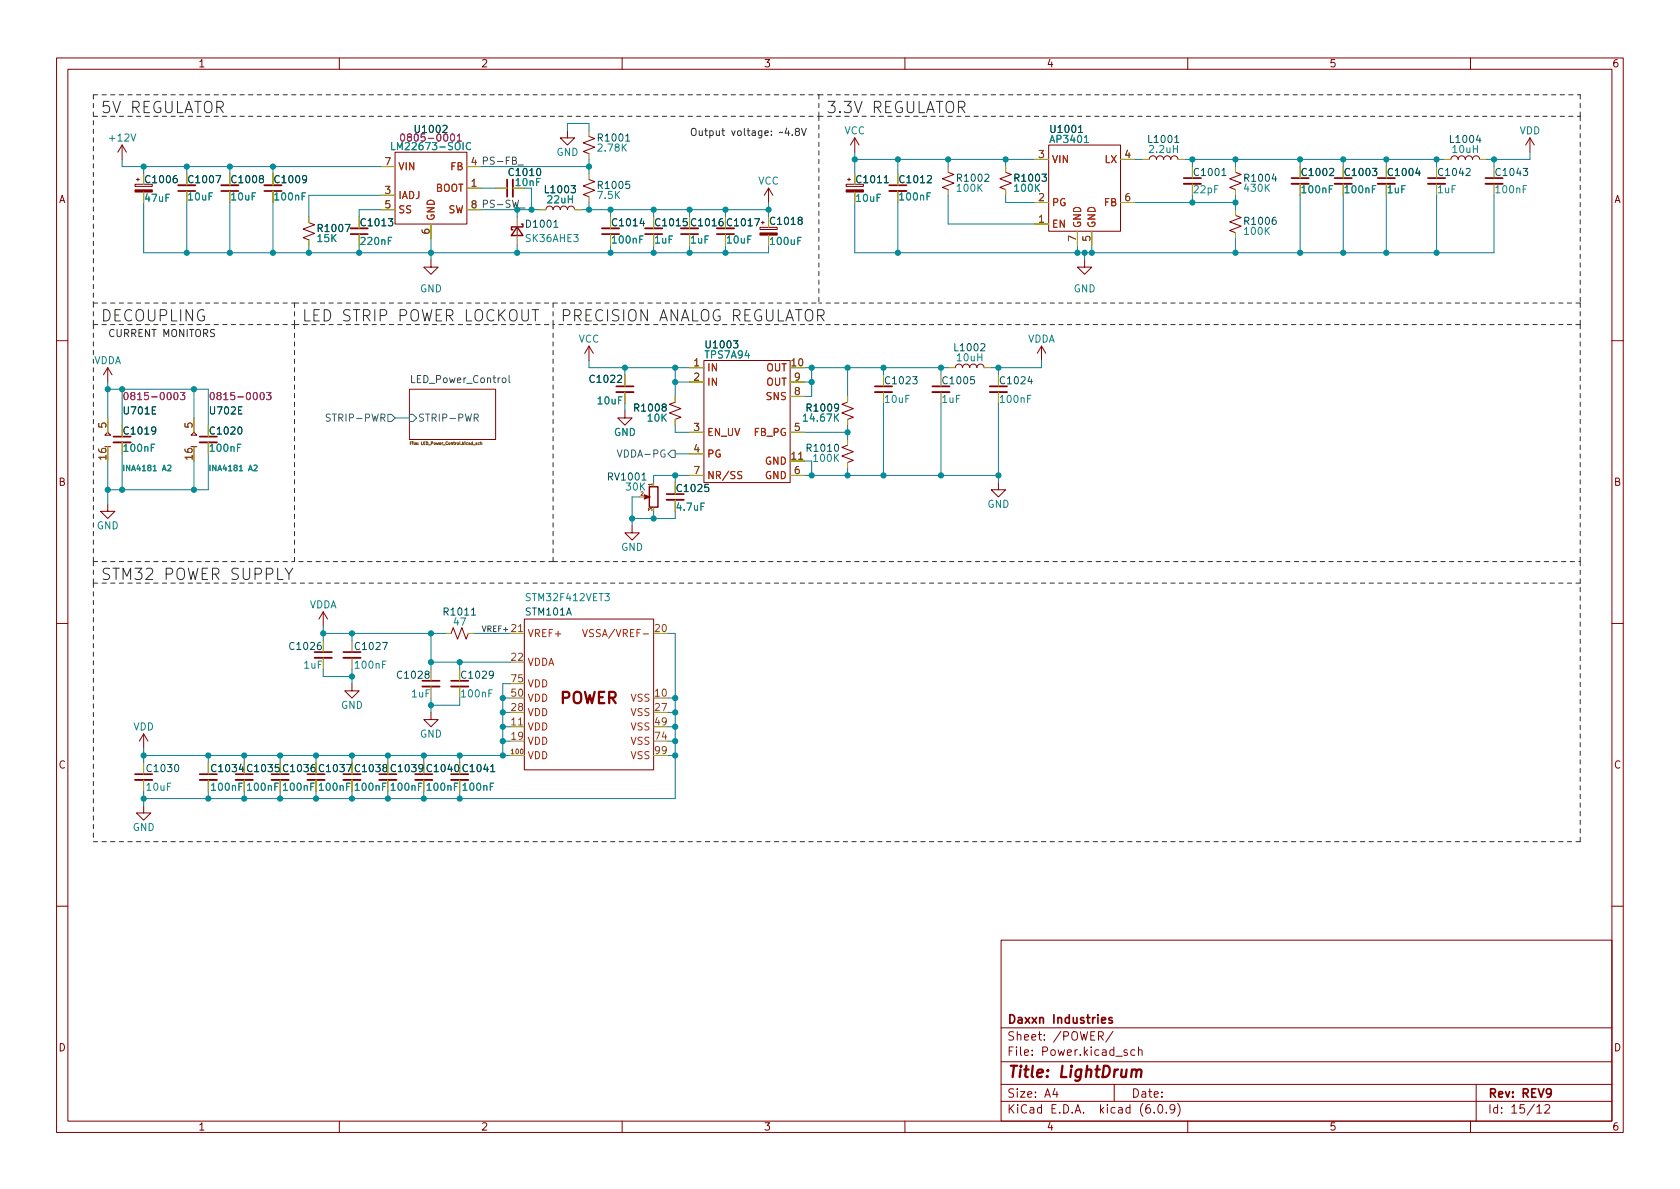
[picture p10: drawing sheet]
<svg xmlns="http://www.w3.org/2000/svg" width="297mm" height="210mm" viewBox="0 0 297 210" stroke-linecap="round" stroke-linejoin="round" font-family="sans-serif">
<g fill="none" stroke="#840000" stroke-width=".18">
<path d="M10 10.2h277v190.1h-277zM12 12.2h273v186.1h-273zM60 10.2v2M110 10.2v2M160 10.2v2M210 10.2v2M260 10.2v2M21.6 25.6l-.8 1.3M21.6 25.6v2.6M21.6 25.6l.8 1.3M23.9 32.6h3v.4h-3zM24.1 31.7h.5"/>
<path d="M24.4 31.5v.5M54.6 39.4l1 .3-2 .8 2 .8-2 .7 1 .4M69.8 26.9h12.7v12.7h-12.7zM96.5 37.1a.64 .64 0 0 1 .7-.7 .64 .64 0 0 1 .6 .7 .64 .64 0 0 1 .6-.7 .64 .64 0 0 1 .7 .7 .64 .64 0 0 1 .6-.7 .64 .64 0 0 1 .6 .7 .64 .64 0 0 1 .7-.7 .64 .64 0 0 1 .6 .7M100.3 23.1v1.3h1.3l-1.3 1.2-1.2-1.2h1.2M104.1 31.7l1.1 .4-2.1 .8 2.1 .7-2.1 .8 1 .4M104.1 24.1l1.1 .4-2.1 .8 2.1 .7-2.1 .8 1 .4M134.6 39.4h.5M134.9 39.1v.5M135.9 33.3l-.8 1.2M135.9 33.3v2.5M135.9 33.3l.8 1.2"/>
<path d="M149.6 32.6h3.1v.4h-3.1zM149.9 31.7h.5M150.1 31.5v.5M151.1 24.4l-.7 1.2M151.1 24.4v2.5M151.1 24.4l.8 1.2M167.6 30.5l1.1 .4-2.1 .7 2.1 .8-2.1 .7 1 .4M177.8 30.5l1 .4-2 .7 2 .8-2 .7 1 .4M185.4 25.6h12.7v15.3h-12.7zM203.2 28.2a.64 .64 0 0 1 .6-.6 .64 .64 0 0 1 .7 .6 .64 .64 0 0 1 .6-.6 .64 .64 0 0 1 .6 .6 .64 .64 0 0 1 .7-.6 .64 .64 0 0 1 .6 .6 .64 .64 0 0 1 .6-.6 .64 .64 0 0 1 .7 .6M218.4 30.5l1.1 .4-2.1 .7 2.1 .8-2.1 .7 1 .4M218.4 38.1l1.1 .4-2.1 .7 2.1 .8-2.1 .8 1 .3"/>
<path d="M256.5 28.2a.64 .64 0 0 1 .7-.6 .64 .64 0 0 1 .6 .6 .64 .64 0 0 1 .6-.6 .64 .64 0 0 1 .7 .6 .64 .64 0 0 1 .6-.6 .64 .64 0 0 1 .6 .6 .64 .64 0 0 1 .7-.6 .64 .64 0 0 1 .6 .6M270.5 24.4l-.8 1.2M270.5 24.4v2.5M270.5 24.4l.8 1.2M76.2 46v1.2h1.3l-1.3 1.3-1.3-1.3h1.3M91.4 40.1v1.6M134.4 40.2h3v.4h-3zM191.8 46v1.2h1.2l-1.2 1.3-1.3-1.3h1.3M10 60.2h2M18.5 79h1.1M19 76.4l.6 .6h-1.1zM19 65l-.7 1.3"/>
<path d="M19 65v2.6M19 65l.8 1.3M33.8 77l.5-.6 .5 .6zM33.8 79h1M104.1 61.2l-.7 1.3M104.1 61.2v2.5M104.1 61.2l.8 1.3M110.5 72.6v1.3h-1.3l1.3 1.3 1.3-1.3h-1.3M119.4 71.1l-1 .4 2 .8-2 .7 2 .8-1 .4M124.5 63.7h15.2v21.6h-15.2zM149.9 78.7l-1.1 .4 2.1 .8-2.1 .7 2.1 .8-1 .4M149.9 71.1l-1.1 .4 2.1 .8-2.1 .7 2.1 .8-1 .4"/>
<path d="M168.9 65a.64 .64 0 0 1 .6-.6 .64 .64 0 0 1 .7 .6 .64 .64 0 0 1 .6-.6 .64 .64 0 0 1 .6 .6 .64 .64 0 0 1 .7-.6 .64 .64 0 0 1 .6 .6 .64 .64 0 0 1 .7-.6 .64 .64 0 0 1 .6 .6M184.1 61.2l-.7 1.3M184.1 61.2v2.5M184.1 61.2l.8 1.3M285 60.2h2M19 89.1v1.3h1.3l-1.3 1.3-1.2-1.3h1.2M111.8 93v1.2h-1.3l1.3 1.3 1.2-1.3h-1.2M176.5 85.3v1.3h-1.2l1.2 1.3 1.3-1.3h-1.3M10 110.2h2M57.1 108.2l-.7 1.3M57.1 108.2v2.5M57.1 108.2l.8 1.3"/>
<path d="M79.8 112l.3-1 .8 2 .8-2 .7 2 .4-1M92.7 109.5h22.9v26.6h-22.9zM285 110.2h2M25.4 129.8l-.8 1.3M25.4 129.8v2.5M25.4 129.8l.8 1.3M62.2 120.9v1.3h1.3l-1.3 1.2-1.2-1.2h1.2M76.2 126v1.2h1.3l-1.3 1.3-1.3-1.3h1.3M25.4 142.5v1.3h1.3l-1.3 1.2-1.3-1.2h1.3M10 160.2h2M177 166.3h108v32h-108zM285 160.2h2"/>
<path d="M60 198.3v2M110 198.3v2M160 198.3v2M177 194.8h108M177 191.8h108M177 187.8h108M177 181.8h108M186.5 192.5l-.4 1h1M186.9 193v1M194.2 183.2l.7-.1 .2-.2-.1-.3-.2-.2h-.6v1.5M194.6 183.2l.5 .7M196.8 182.4l-1.3 1.9"/>
<path d="M197 191.8v3M199.3 185.7l-.4-.1-.2 .2 .1 .3 .5 .1v.4h-.6M200.6 185.7l-.4-.1-.3 .3v.4l.2 .3h.5M201.3 185.8l.2-.2 .4 .1v.9M201.3 185.1v1.5M204.1 196.7v.1M204.9 195.4l.2-.1a.81 .81 0 0 1 .6 .7 .81 .81 0 0 1-.3 .8h-.2a.81 .81 0 0 1-.6-.6 .81 .81 0 0 1 .3-.8zM206.2 196.7v.1M207.7 196l-.3 .3h-.3l-.2-.3 .1-.6 .4-.1 .2 .2a.99 .99 0 0 1-.3 1.3h-.3M208.2 195.1a1.72 1.72 0 0 1 0 2.3M210 198.3v2M260 198.3v2"/>
<path d="M261 191.8v6.5M271.7 195.8l.5-.5v1.5M271.7 196.8h.9M273.1 195.5l.6-.2 .2 .2 .1 .3-.9 1h.9"/>
</g>
<g fill="none" stroke="#840000" stroke-width=".3">
<path d="M31.5 33.8h3M39.1 33.8h3.1M46.7 33.8h3.1M89.7 31.7v3.1M157.2 32.8h3.1M209.3 31.5h3M228.3 31.5h3.1M236 31.5h3M243.6 31.5h3M252.5 31.5h3M262.6 31.5h3.1M62 41.4h3"/>
<path d="M106.4 41.4h3.1M114 41.4h3.1M120.4 41.4h3M126.7 41.4h3.1M20.1 77.2h3M35.3 77.2h3.1M109 68.3h3M154.7 68.3h3M164.8 68.3h3.1M175 68.3h3.1M117.9 87.4h3M55.6 115.3h3.1"/>
<path d="M60.7 115.3h3.1M23.9 136.9h3M35.3 136.9h3.1M41.7 136.9h3M48 136.9h3.1M54.4 136.9h3M60.7 136.9h3.1M67.1 136.9h3M73.4 136.9h3.1M74.7 120.4h3M79.8 136.9h3M79.8 120.4h3"/>
<path d="M196.6 180l-.3-.1-.2 .2v.3l.5 .1v.4h-.5M274.3 193.2l-.3 .3h-.3l-.3-.3 .2-.6 .4-.1 .2 .2a.99 .99 0 0 1-.4 1.3h-.2"/>
</g>
<path d="M200.1 189.3a.49 .49 0 0 1 .9 .1l-.2 1.1M201 189.4a.5 .5 0 0 1 .8-.2l-.1 1.3" fill="none" stroke="#840000" stroke-width=".4"/>
<path d="M72.4 68.8h15.2v8.9h-15.2z" fill="#fff" stroke="#fff" stroke-width=".18"/>
<path d="M72.4 68.8h15.2v8.9h-15.2z" fill="none" stroke="#9b0000" stroke-width=".18"/>
<path d="M58.4 73.3l-.5-.1-.2 .1v.4l.6 .2 .1 .3-.2 .3-.5-.1M68.6 73.3h.6l.6 .6-.6 .6h-.6zM72.4 73.3h.6l.7 .6-.7 .6h-.6zM83.8 73.9l.6-.1 .2-.2-.1-.3-.7-.1v1.3M84.1 73.9l.5 .6M109.1 79.6l.5 1.2 .4-1.2M118.7 79.6h.7v1.3h-.7l-.6-.6z" fill="none" stroke="#345372" stroke-width=".18"/>
<path d="M91.6 29.2h.9M91.9 36.8h.9M90 66.4v1.1l.2 .2" fill="none" stroke="#2d4364" stroke-width=".18"/>
<path d="M72.5 78.4h.2M72.8 78.1h-.3v.5M84.3 78.3l-.2 .1 .2 .2h-.2M84.8 78.3l-.3 .1 .1 .2h.2M85 78.3h.2v.3M85 78.1v.5" fill="none" stroke="#725600" stroke-width=".18"/>
<g fill="none" stroke="#840000" stroke-width=".33">
<path d="M31.5 32.8h3M39.1 32.8h3.1M46.7 32.8h3.1M90.7 31.7v3.1M157.2 33.8h3.1M209.3 32.5h3M228.3 32.5h3.1M236 32.5h3M243.6 32.5h3M252.5 32.5h3M262.6 32.5h3.1M62 40.4h3"/>
<path d="M106.4 40.4h3.1M114 40.4h3.1M120.4 40.4h3M126.7 40.4h3.1M20.1 78.2h3M35.3 78.2h3.1M109 69.3h3M154.7 69.3h3M164.8 69.3h3.1M175 69.3h3.1M117.9 88.4h3M55.6 116.3h3.1"/>
<path d="M60.7 116.3h3.1M23.9 137.9h3M35.3 137.9h3.1M41.7 137.9h3M48 137.9h3.1M54.4 137.9h3M60.7 137.9h3.1M67.1 137.9h3M73.4 137.9h3.1M74.7 121.4h3M79.8 137.9h3M79.8 121.4h3"/>
</g>
<g fill="none" stroke="#a0a006" stroke-width=".18">
<path d="M48.3 33.8v2M54.6 38.3v1.1M67.3 34.5h2.5M67.3 29.5h2.5M67.3 37.1h2.5M76.2 39.6v2.6M82.5 33.3h2.6M82.5 29.5h2.6M82.5 37.1h2.6M87.6 33.3h2.1M90.7 33.3h2M91.4 38.3v1.8"/>
<path d="M95.2 37.1h1.3M101.6 37.1h1.3M104.1 23.1v1M104.1 27.2v1M104.1 30.7v1M104.1 34.8v1M158.7 33.8v2M167.6 29.5v1M167.6 33.5v1M177.8 29.5v1M177.8 33.5v1M182.9 28.2h2.5"/>
<path d="M182.9 39.6h2.5M182.9 35.8h2.5M198.1 28.2h2.6M198.1 35.8h2.6M201.9 28.2h1.3M208.3 28.2h1.2M218.4 29.5v1M218.4 33.5v1M218.4 37.1v1M229.9 32.5v2M237.5 32.5v2M255.3 28.2h1.2"/>
<path d="M261.6 28.2h1.3M264.2 32.5v2M54.6 42.4v1M63.5 41.4v2M91.4 41.7v1.7M107.9 41.4v2M135.9 41.6v1.8M190.5 40.9v2.5M193 40.9v2.5M218.4 41.1v1.1M19 73.9v2.5M21.6 78.2v2.1"/>
<path d="M34.3 73.9v2.5M36.8 78.2v2.1M110.5 66.3v2M110.5 69.3v2.1M119.4 70.1v1M119.4 74.2v1M121.9 65h2.6M121.9 67.6h2.6M121.9 76.4h2.6M139.7 67.6h2.5M139.7 76.4h2.5M139.7 70.1h2.5"/>
<path d="M149.9 70.1v1M149.9 74.2v1M149.9 77.7v1M156.2 69.3v2.1M166.4 69.3v2.1M167.6 65h1.3M174 65h1.3M176.5 69.3v2.1M119.4 88.4v2M121.9 80.3h2.6M121.9 84.1h2.6M139.7 81.5h2.5"/>
<path d="M139.7 84.1h2.5M149.9 81.8v1M57.1 116.3v2.1M62.2 113.3v2M62.2 116.3v2.1M78.7 112h1.1M82.8 112h1M90.2 112h2.5M25.4 134.9v2M25.4 137.9v2M36.8 134.9v2M36.8 137.9v2"/>
<path d="M43.2 137.9v2M49.5 137.9v2M55.9 137.9v2M62.2 137.9v2M68.6 137.9v2M74.9 137.9v2M76.2 121.4v2M81.3 121.4v2M81.3 137.9v2M90.2 133.6h2.5M90.2 128.5h2.5"/>
</g>
<g fill="#840000" stroke="#840000" stroke-width=".18">
<path d="M113.9 87.5l1 .4h-.2h.2l-1 .4z"/>
<path d="M134.4 41.2h3v.4h-3z"/>
<path d="M149.6 33.6h3.1v.4h-3.1z"/>
<path d="M23.9 33.6h3v.4h-3z"/>
</g>
<path d="M92.2 39.6h.3v.5h-2.1v.5h.3M91.4 40.1l1.1 1.6h-2.1zM114.8 86.1h1.5v3.6h-1.5z" fill="none" stroke="#840000" stroke-width=".25"/>
<path d="M69.2 25.2v1.3h.6M83.2 25.3a.6 .6 0 0 0-.8 .5 .6 .6 0 0 0 .6 .7l.2-.1M29.7 82.3h.3l.2 .2-.6 .8h.6M44.9 82.3h.4l.2 .2-.7 .8h.7" fill="none" stroke="#128875" stroke-width=".18"/>
<path d="M70.9 23.8l.2-.1a.68 .68 0 0 1 .5 .6 .68 .68 0 0 1-.5 .7l-.2-.2-.1-.3zM80.9 24l.3-.3v1.3M22 69.5l.2-.1a.68 .68 0 0 1 .5 .6 .68 .68 0 0 1-.5 .7l-.2-.1-.1-.4zM31.9 69.4h.8l-.4 .5 .3 .1v.6l-.2 .1-.5-.1M37.3 69.5l.2-.1a.68 .68 0 0 1 .4 .6 .68 .68 0 0 1-.4 .7l-.2-.1-.1-.4zM47.1 69.4h.8l-.4 .5 .4 .1v.6l-.2 .1-.6-.1" fill="none" stroke="#840084" stroke-width=".18"/>
<path d="M131.2 83.4h-.5l-.2 .1v.4l.5 .2 .2 .3-.3 .2h-.5M103 111.3l.4 1.3 .5-1.3" fill="none" stroke="#b02c04" stroke-width=".18"/>
<path d="M140.1 23.8v.2M140.9 23.2l-.3-.2 .1-.2 .2-.1 .3 .1 .1 .1v.2l-.6 .2-.1 .2v.2l.3 .3h.2l.2-.3v-.3l-.2-.2M141.7 22.7l.4 1.3 .5-1.3M94.1 54.8h1.1M94.7 54.8v2M50.4 100.5l.7 1 .7-1M51.1 101.5v1" fill="none" stroke="#2c2c2c" stroke-width=".18"/>
<g fill="none" stroke="#2c2c2c" stroke-width=".18" stroke-dasharray=".8 .8">
<path d="M16.5 16.8h128.3M16.5 16.8v36.8M144.8 16.8v3.8M144.8 16.8h134.6M279.4 16.8v3.8M16.5 20.6h128.3M144.8 20.6h134.6M144.8 20.6v33M279.4 20.6v33M16.5 57.4v-3.8M16.5 53.6h35.6M16.5 57.4h35.6"/>
<path d="M16.5 57.4v41.9M52.1 57.4v41.9M52.1 57.4h45.7M52.1 53.6v3.8M52.1 53.6h45.7M97.8 57.4v41.9M97.8 53.6h47M97.8 53.6v3.8M279.4 57.4h-181.6M279.4 53.6h-134.6M279.4 53.6v3.8M16.5 99.3h35.6"/>
<path d="M16.5 99.3v3.8M97.8 99.3h181.6M97.8 99.3h-45.7M279.4 99.3v-41.9M16.5 103.1h262.9M16.5 103.1v45.7M279.4 103.1v-3.8M16.5 148.8h262.9M279.4 148.8v-45.7"/>
</g>
<g fill="none" stroke="#0a73a0" stroke-width=".18">
<path d="M21.6 28.2v1.3h45.7M25.4 35.8v8.9h110.5v-1.3M25.4 29.5v1.2M33 29.5v1.2M33 35.8v8.9M40.6 29.5v1.2M40.6 35.8v8.9M48.3 29.5v1.2M48.3 35.8v8.9M67.3 37.1h-3.8v1.2M67.3 34.5h-12.7v3.8M85.1 37.1h10.1"/>
<path d="M85.1 29.5h19M85.1 33.3h2.5M91.4 37.1v1.2M94 33.3v3.8M100.3 23.1v-1.3h3.8v1.3M102.9 37.1h33M104.1 28.2v2.5M104.1 35.8v1.3M107.9 37.1v1.2M115.6 37.1v1.2M121.9 37.1v1.2M128.3 37.1v1.2"/>
<path d="M135.9 35.8v2.5M151.1 28.2h31.8M151.1 26.9v3.8M158.7 28.2v2.5M158.7 35.8v8.9M167.6 28.2v1.3M167.6 34.5v5.1h15.3M177.8 34.5v1.3h5.1M177.8 28.2v1.3M200.7 28.2h1.2M200.7 35.8h17.7M209.5 28.2h45.8"/>
<path d="M210.8 28.2v1.3M210.8 34.5v1.3M218.4 28.2v1.3M218.4 34.5v2.6M229.9 28.2v1.3M229.9 34.5v10.2M237.5 28.2v1.3M237.5 34.5v10.2M245.1 28.2v1.3M245.1 34.5v10.2M254 28.2v1.3M254 34.5v10.2"/>
<path d="M264.2 28.2v1.3M264.2 34.5v10.2h-113.1v-8.9M270.5 26.9v1.3h-7.6M54.6 43.4v1.3M63.5 43.4v1.3M76.2 42.2v3.8M91.4 43.4v1.3M107.9 43.4v1.3M115.6 43.4v1.3M121.9 43.4v1.3M128.3 43.4v1.3M190.5 43.4v1.3"/>
<path d="M191.8 44.7v1.3M193 43.4v1.3M218.4 42.2v2.5M19 68.8h17.8v6.4M19 67.6v6.3M21.6 68.8v6.4M34.3 68.8v5.1M69.8 73.9h2.6M104.1 63.7v1.3h17.8M110.5 65v1.3M110.5 71.4v1.2M119.4 75.2v1.2h2.5"/>
<path d="M119.4 65v5.1M119.4 67.6h2.5M142.2 76.4h7.7M142.2 67.6h1.3M142.2 65h25.4M143.5 65v5.1h-1.3M149.9 65v5.1M149.9 75.2v2.5M156.2 65v1.3M156.2 71.4v12.7M166.4 65v1.3M166.4 71.4v12.7"/>
<path d="M176.5 65v1.3M176.5 71.4v13.9M184.1 63.7v1.3h-8.8M19 81.5v7.6M21.6 80.3v6.3M34.3 81.5v5.1M36.8 80.3v6.3h-17.8M113 87.9h-1.2v5.1M115.6 90.4v1.3M119.4 84.1v1.2M119.4 90.4v1.3h-7.6M119.4 80.3h2.5"/>
<path d="M121.9 84.1h-6.3v1.2M142.2 81.5h1.3v2.6M142.2 84.1h34.3M149.9 82.8v1.3M57.1 112h21.6M57.1 110.7v2.6M57.1 118.4v1.2h5.1M62.2 112v1.3M62.2 118.4v2.5M76.2 112v6.4M76.2 117.1h14M81.3 117.1v1.3"/>
<path d="M83.8 112h6.4M118.1 112h1.3v29.2h-94M25.4 133.6h64.8M25.4 132.3v2.6M25.4 139.9v2.6M36.8 133.6v1.3M36.8 139.9v1.3M43.2 133.6v1.3M43.2 139.9v1.3M49.5 133.6v1.3M49.5 139.9v1.3M55.9 133.6v1.3"/>
<path d="M55.9 139.9v1.3M62.2 133.6v1.3M62.2 139.9v1.3M68.6 133.6v1.3M68.6 139.9v1.3M74.9 133.6v1.3M74.9 139.9v1.3M76.2 123.4v2.6M81.3 123.4v1.3h-5.1M81.3 133.6v1.3M81.3 139.9v1.3M88.9 131.1h1.3"/>
<path d="M88.9 128.5h1.3M88.9 126h1.3M88.9 123.4h1.3M90.2 120.9h-1.3v12.7M118.1 133.6h1.3M118.1 131.1h1.3M118.1 128.5h1.3M118.1 126h1.3M118.1 123.4h1.3"/>
</g>
<g fill="#028f99" stroke="#028f99" stroke-width=".18">
<circle cx="55.9" cy="133.6" r=".46"/>
<circle cx="55.9" cy="141.2" r=".46"/>
<circle cx="43.2" cy="141.2" r=".46"/>
<circle cx="36.8" cy="141.2" r=".46"/>
<circle cx="25.4" cy="141.2" r=".46"/>
<circle cx="43.2" cy="133.6" r=".46"/>
<circle cx="36.8" cy="133.6" r=".46"/>
<circle cx="49.5" cy="133.6" r=".46"/>
<circle cx="49.5" cy="141.2" r=".46"/>
<circle cx="25.4" cy="133.6" r=".46"/>
<circle cx="88.9" cy="131.1" r=".46"/>
<circle cx="119.4" cy="133.6" r=".46"/>
<circle cx="119.4" cy="131.1" r=".46"/>
<circle cx="88.9" cy="123.4" r=".46"/>
<circle cx="88.9" cy="128.5" r=".46"/>
<circle cx="88.9" cy="133.6" r=".46"/>
<circle cx="81.3" cy="133.6" r=".46"/>
<circle cx="57.1" cy="112" r=".46"/>
<circle cx="34.3" cy="86.6" r=".46"/>
<circle cx="62.2" cy="141.2" r=".46"/>
<circle cx="62.2" cy="133.6" r=".46"/>
<circle cx="62.2" cy="112" r=".46"/>
<circle cx="62.2" cy="119.6" r=".46"/>
<circle cx="119.4" cy="123.4" r=".46"/>
<circle cx="119.4" cy="126" r=".46"/>
<circle cx="119.4" cy="128.5" r=".46"/>
<circle cx="115.6" cy="91.7" r=".46"/>
<circle cx="111.8" cy="91.7" r=".46"/>
<circle cx="264.2" cy="28.2" r=".46"/>
<circle cx="237.5" cy="28.2" r=".46"/>
<circle cx="229.9" cy="28.2" r=".46"/>
<circle cx="254" cy="44.7" r=".46"/>
<circle cx="229.9" cy="44.7" r=".46"/>
<circle cx="237.5" cy="44.7" r=".46"/>
<circle cx="245.1" cy="44.7" r=".46"/>
<circle cx="128.3" cy="37.1" r=".46"/>
<circle cx="135.9" cy="37.1" r=".46"/>
<circle cx="149.9" cy="76.4" r=".46"/>
<circle cx="119.4" cy="65" r=".46"/>
<circle cx="119.4" cy="67.6" r=".46"/>
<circle cx="121.9" cy="37.1" r=".46"/>
<circle cx="128.3" cy="44.7" r=".46"/>
<circle cx="121.9" cy="44.7" r=".46"/>
<circle cx="119.4" cy="84.1" r=".46"/>
<circle cx="143.5" cy="67.6" r=".46"/>
<circle cx="143.5" cy="65" r=".46"/>
<circle cx="149.9" cy="65" r=".46"/>
<circle cx="143.5" cy="84.1" r=".46"/>
<circle cx="149.9" cy="84.1" r=".46"/>
<circle cx="156.2" cy="84.1" r=".46"/>
<circle cx="166.4" cy="65" r=".46"/>
<circle cx="166.4" cy="84.1" r=".46"/>
<circle cx="176.5" cy="84.1" r=".46"/>
<circle cx="88.9" cy="126" r=".46"/>
<circle cx="81.3" cy="117.1" r=".46"/>
<circle cx="76.2" cy="124.7" r=".46"/>
<circle cx="81.3" cy="141.2" r=".46"/>
<circle cx="74.9" cy="141.2" r=".46"/>
<circle cx="210.8" cy="35.8" r=".46"/>
<circle cx="193" cy="44.7" r=".46"/>
<circle cx="177.8" cy="28.2" r=".46"/>
<circle cx="167.6" cy="28.2" r=".46"/>
<circle cx="191.8" cy="44.7" r=".46"/>
<circle cx="190.5" cy="44.7" r=".46"/>
<circle cx="218.4" cy="35.8" r=".46"/>
<circle cx="218.4" cy="28.2" r=".46"/>
<circle cx="218.4" cy="44.7" r=".46"/>
<circle cx="210.8" cy="28.2" r=".46"/>
<circle cx="158.7" cy="28.2" r=".46"/>
<circle cx="151.1" cy="28.2" r=".46"/>
<circle cx="156.2" cy="65" r=".46"/>
<circle cx="176.5" cy="65" r=".46"/>
<circle cx="158.7" cy="44.7" r=".46"/>
<circle cx="74.9" cy="133.6" r=".46"/>
<circle cx="68.6" cy="133.6" r=".46"/>
<circle cx="76.2" cy="117.1" r=".46"/>
<circle cx="76.2" cy="112" r=".46"/>
<circle cx="68.6" cy="141.2" r=".46"/>
<circle cx="245.1" cy="28.2" r=".46"/>
<circle cx="254" cy="28.2" r=".46"/>
<circle cx="48.3" cy="29.5" r=".46"/>
<circle cx="40.6" cy="29.5" r=".46"/>
<circle cx="33" cy="44.7" r=".46"/>
<circle cx="25.4" cy="29.5" r=".46"/>
<circle cx="40.6" cy="44.7" r=".46"/>
<circle cx="33" cy="29.5" r=".46"/>
<circle cx="54.6" cy="44.7" r=".46"/>
<circle cx="63.5" cy="44.7" r=".46"/>
<circle cx="91.4" cy="44.7" r=".46"/>
<circle cx="48.3" cy="44.7" r=".46"/>
<circle cx="115.6" cy="44.7" r=".46"/>
<circle cx="107.9" cy="37.1" r=".46"/>
<circle cx="115.6" cy="37.1" r=".46"/>
<circle cx="94" cy="37.1" r=".46"/>
<circle cx="107.9" cy="44.7" r=".46"/>
<circle cx="110.5" cy="65" r=".46"/>
<circle cx="76.2" cy="44.7" r=".46"/>
<circle cx="104.1" cy="37.1" r=".46"/>
<circle cx="104.1" cy="29.5" r=".46"/>
<circle cx="21.6" cy="86.6" r=".46"/>
<circle cx="19" cy="68.8" r=".46"/>
<circle cx="21.6" cy="68.8" r=".46"/>
<circle cx="34.3" cy="68.8" r=".46"/>
<circle cx="19" cy="86.6" r=".46"/>
</g>
<g font-size="2.8" fill="#2c2c2c">
<text x="17.8" y="20">5V REGULATOR</text>
<text x="146" y="20">3.3V REGULATOR</text>
<text x="17.8" y="56.8">DECOUPLING</text>
<text x="53.3" y="56.8">LED STRIP POWER LOCKOUT</text>
<text x="99.1" y="56.8">PRECISION ANALOG REGULATOR</text>
<text x="17.8" y="102.6">STM32 POWER SUPPLY</text>
</g>
<g font-size="2.8" fill="#840000">
<text x="98.9" y="124.4">POWER</text>
<text x="178" y="190.6">Title: LightDrum</text>
</g>
<g font-size="2.1" fill="#840000">
<text x="178" y="184">Sheet: /POWER/</text>
<text x="178" y="181">Daxxn Industries</text>
<text x="178" y="186.7">File: Power.kicad_sch</text>
<text x="178" y="196.9">KiCad E.D.A. kicad (6.0.9)</text>
<text x="178" y="194.1">Size: A4</text>
<text x="200" y="194.1">Date:</text>
<text x="263" y="194.1">Rev: REV9</text>
<text x="263" y="196.9">Id: 15/12</text>
</g>
<g font-size="1.8" fill="#840000">
<text x="35" y="11.9">1</text>
<text x="85" y="11.9">2</text>
<text x="135" y="11.9">3</text>
<text x="185" y="11.9">4</text>
<text x="235" y="11.9">5</text>
<text x="285" y="11.9">6</text>
<text x="10.3" y="35.9">A</text>
<text x="285.3" y="35.9">A</text>
<text x="10.3" y="85.9">B</text>
<text x="285.3" y="85.9">B</text>
<text x="10.3" y="135.9">C</text>
<text x="285.3" y="135.9">C</text>
<text x="10.3" y="185.9">D</text>
<text x="285.3" y="185.9">D</text>
<text x="35" y="199.9">1</text>
<text x="85" y="199.9">2</text>
<text x="135" y="199.9">3</text>
<text x="185" y="199.9">4</text>
<text x="235" y="199.9">5</text>
<text x="285" y="199.9">6</text>
</g>
<g font-size="1.8" fill="#005550">
<text x="73.6" y="23.5">U1002</text>
<text x="186" y="23.5">U1001</text>
<text x="105.9" y="25">R1001</text>
<text x="203.2" y="25.3">L1001</text>
<text x="256.6" y="25.3">L1004</text>
<text x="90.2" y="31.1">C1010</text>
<text x="96.6" y="34.2">L1003</text>
<text x="105.9" y="33.4">R1005</text>
<text x="169.4" y="32.1">R1002</text>
<text x="179.6" y="32.1">R1003</text>
<text x="211.3" y="31.1">C1001</text>
<text x="220.2" y="32.1">R1004</text>
<text x="254.5" y="31.1">C1042</text>
<text x="264.7" y="31.1">C1043</text>
<text x="56.4" y="41">R1007</text>
<text x="93.2" y="40.3">D1001</text>
<text x="220.2" y="39.7">R1006</text>
<text x="168.9" y="62.1">L1002</text>
<text x="104.5" y="67.7">C1022</text>
<text x="156.7" y="67.9">C1023</text>
<text x="166.9" y="67.9">C1005</text>
<text x="177.1" y="67.9">C1024</text>
<text x="22" y="73.3">U701E</text>
<text x="37.3" y="73.3">U702E</text>
<text x="112.4" y="72.8">R1008</text>
<text x="142.9" y="72.8">R1009</text>
<text x="142.9" y="79.9">R1010</text>
<text x="107.7" y="85">RV1001</text>
<text x="78.7" y="108.8">R1011</text>
<text x="93" y="108.8">STM101A</text>
<text x="51.4" y="114.9">C1026</text>
<text x="63" y="114.9">C1027</text>
<text x="70.5" y="120">C1028</text>
<text x="81.8" y="120">C1029</text>
<text x="26.2" y="136.5">C1030</text>
<text x="44" y="136.5">C1035</text>
<text x="56.7" y="136.5">C1037</text>
<text x="69.4" y="136.5">C1039</text>
<text x="75.7" y="136.5">C1040</text>
<text x="82.1" y="136.5">C1041</text>
</g>
<g font-size="1.8" fill="#128875">
<text x="149.3" y="23.7">VCC</text>
<text x="268.6" y="23.7">VDD</text>
<text x="19.5" y="25">+12V</text>
<text x="98.4" y="27.6">GND</text>
<text x="105.9" y="26.8">2.78K</text>
<text x="185.9" y="25.3">AP3401</text>
<text x="203.3" y="27">2.2uH</text>
<text x="256.9" y="27">10uH</text>
<text x="48.7" y="35.4">100nF</text>
<text x="91.3" y="32.9">10nF</text>
<text x="96.9" y="35.9">22uH</text>
<text x="105.8" y="35.2">7.5K</text>
<text x="134" y="32.6">VCC</text>
<text x="159.2" y="35.4">100nF</text>
<text x="169.3" y="33.9">100K</text>
<text x="179.5" y="33.9">100K</text>
<text x="211.2" y="34.2">22pF</text>
<text x="220.1" y="33.9">430K</text>
<text x="230.3" y="34.2">100nF</text>
<text x="237.9" y="34.2">100nF</text>
<text x="254.2" y="34.2">1uF</text>
<text x="264.6" y="34.2">100nF</text>
<text x="220.1" y="41.5">100K</text>
<text x="56.2" y="42.8">15K</text>
<text x="64" y="43.3">220nF</text>
<text x="93.1" y="42.8">SK36AHE3</text>
<text x="108.4" y="43">100nF</text>
<text x="136.3" y="43.3">100uF</text>
<text x="74.2" y="51.7">GND</text>
<text x="189.8" y="51.7">GND</text>
<text x="16.5" y="64.4">VDDA</text>
<text x="102.3" y="60.6">VCC</text>
<text x="124.8" y="63.4">TPS7A94</text>
<text x="125" y="61.6">U1003</text>
<text x="169.3" y="63.9">10uH</text>
<text x="181.6" y="60.6">VDDA</text>
<text x="105.8" y="71.5">10uF</text>
<text x="156.6" y="71.2">10uF</text>
<text x="166.6" y="71.2">1uF</text>
<text x="177" y="71.2">100nF</text>
<text x="108.5" y="77.1">GND</text>
<text x="114.6" y="74.5">10K</text>
<text x="142.3" y="74.5">14.67K</text>
<text x="22" y="79.9">100nF</text>
<text x="37.3" y="79.9">100nF</text>
<text x="143.9" y="81.7">100K</text>
<text x="110.8" y="86.7">30K</text>
<text x="174.6" y="89.8">GND</text>
<text x="17.1" y="93.6">GND</text>
<text x="119.8" y="90.3">4.7uF</text>
<text x="109.8" y="97.4">GND</text>
<text x="54.6" y="107.6">VDDA</text>
<text x="93.3" y="106.3">STM32F412VET3</text>
<text x="80.3" y="110.6">47</text>
<text x="53.8" y="118.2">1uF</text>
<text x="62.9" y="118.2">100nF</text>
<text x="60.3" y="125.3">GND</text>
<text x="72.8" y="123.3">1uF</text>
<text x="81.7" y="123.3">100nF</text>
<text x="23.5" y="129.2">VDD</text>
<text x="74.2" y="130.4">GND</text>
<text x="26" y="139.8">10uF</text>
<text x="37.5" y="139.8">100nF</text>
<text x="43.9" y="139.8">100nF</text>
<text x="50.2" y="139.8">100nF</text>
<text x="56.6" y="139.8">100nF</text>
<text x="62.9" y="139.8">100nF</text>
<text x="69.3" y="139.8">100nF</text>
<text x="75.6" y="139.8">100nF</text>
<text x="82" y="139.8">100nF</text>
<text x="23.4" y="146.9">GND</text>
</g>
<g font-size="1.8" fill="#8c5a0a">
<text x="68.1" y="29.2">7</text>
<text x="83.3" y="29.2">4</text>
<text x="183.7" y="27.9">3</text>
<text x="198.9" y="27.9">4</text>
<text x="68.1" y="34.3">3</text>
<text x="83.3" y="33">1</text>
<text x="183.7" y="35.6">2</text>
<text x="198.9" y="35.6">6</text>
<text x="68.1" y="36.8">5</text>
<text x="75.9" y="41.4" transform="rotate(-90 75.9 41.4)">6</text>
<text x="83.3" y="36.8">8</text>
<text x="183.7" y="39.4">1</text>
<text x="190.2" y="42.7" transform="rotate(-90 190.2 42.7)">7</text>
<text x="192.8" y="42.7" transform="rotate(-90 192.8 42.7)">5</text>
<text x="122.7" y="64.8">1</text>
<text x="140" y="64.8">10</text>
<text x="122.7" y="67.3">2</text>
<text x="140.5" y="69.8">8</text>
<text x="140.5" y="67.3">9</text>
<text x="18.8" y="75.7" transform="rotate(-90 18.8 75.7)">5</text>
<text x="34" y="75.7" transform="rotate(-90 34 75.7)">5</text>
<text x="122.7" y="76.2">3</text>
<text x="140.5" y="76.2">5</text>
<text x="18.8" y="81.2" transform="rotate(-90 18.8 81.2)">16</text>
<text x="34" y="81.2" transform="rotate(-90 34 81.2)">16</text>
<text x="122.7" y="80">4</text>
<text x="122.7" y="83.8">7</text>
<text x="140" y="81.3">11</text>
<text x="140.5" y="83.8">6</text>
<text x="90.5" y="111.8">21</text>
<text x="115.9" y="111.8">20</text>
<text x="90.5" y="116.8">22</text>
<text x="90.5" y="125.7">28</text>
<text x="90.5" y="123.2">50</text>
<text x="90.5" y="120.6">75</text>
<text x="115.9" y="123.2">10</text>
<text x="115.9" y="125.7">27</text>
<text x="90.5" y="128.3">11</text>
<text x="90.5" y="130.8">19</text>
<text x="115.9" y="128.3">49</text>
<text x="115.9" y="130.8">74</text>
<text x="115.9" y="133.3">99</text>
</g>
<g font-size="1.8" fill="#840084">
<text x="70" y="26.5">LM22673-SOIC</text>
<text x="72" y="25">0805-0001</text>
<text x="23.1" y="70.7">0815-0003</text>
<text x="38.3" y="70.7">0815-0003</text>
</g>
<g font-size="1.8" fill="#2d4364">
<text x="83.3" y="29.2">4 PS-FB_</text>
<text x="72.9" y="67.7">LED_Power_Control</text>
</g>
<g font-size="1.8" fill="#2c2c2c">
<text x="121.9" y="24">Output voltage: ~4.8V</text>
<text x="19" y="59.6">CURRENT MONITORS</text>
</g>
<g font-size="1.8" fill="#b02c04">
<text x="185.9" y="28.8">VIN</text>
<text x="195.4" y="28.8">LX</text>
<text x="70.4" y="35.2">IADJ</text>
<text x="70.4" y="30.1">VIN</text>
<text x="76.9" y="33.9">BOOT</text>
<text x="79.7" y="30.1">FB</text>
<text x="70.4" y="37.7">SS</text>
<text x="76.8" y="39.1" transform="rotate(-90 76.8 39.1)">GND</text>
<text x="79.2" y="37.7">SW</text>
<text x="185.9" y="40.3">EN</text>
<text x="185.9" y="36.4">PG</text>
<text x="191.1" y="40.4" transform="rotate(-90 191.1 40.4)">GND</text>
<text x="193.7" y="40.4" transform="rotate(-90 193.7 40.4)">GND</text>
<text x="195.3" y="36.4">FB</text>
<text x="125" y="65.7">IN</text>
<text x="135.5" y="65.7">OUT</text>
<text x="125" y="68.2">IN</text>
<text x="135.5" y="68.2">OUT</text>
<text x="135.6" y="70.7">SNS</text>
<text x="125" y="77.1">EN_UV</text>
<text x="133.3" y="77.1">FB_PG</text>
<text x="125" y="80.9">PG</text>
<text x="135.3" y="82.2">GND</text>
<text x="125" y="84.7">NR/SS</text>
<text x="135.3" y="84.7">GND</text>
<text x="93.2" y="112.6">VREF+</text>
<text x="104.4" y="112.6">VSSA/VREF-</text>
<text x="93.2" y="117.7">VDDA</text>
<text x="93.2" y="124.1">VDD</text>
<text x="93.2" y="121.5">VDD</text>
<text x="111.5" y="124.1">VSS</text>
<text x="93.2" y="129.2">VDD</text>
<text x="93.2" y="131.7">VDD</text>
<text x="93.2" y="126.6">VDD</text>
<text x="111.5" y="126.6">VSS</text>
<text x="111.5" y="129.2">VSS</text>
<text x="111.5" y="131.7">VSS</text>
<text x="93.2" y="134.2">VDD</text>
<text x="111.5" y="134.2">VSS</text>
</g>
<g font-size="1.8" fill="#a0a006">
<text x="25.7" y="35.7">47uF</text>
<text x="25.9" y="32.4">C1006</text>
<text x="33.4" y="35.4">10uF</text>
<text x="33.5" y="32.4">C1007</text>
<text x="41" y="35.4">10uF</text>
<text x="41.2" y="32.4">C1008</text>
<text x="48.8" y="32.4">C1009</text>
<text x="151.5" y="35.7">10uF</text>
<text x="151.7" y="32.4">C1011</text>
<text x="159.3" y="32.4">C1012</text>
<text x="230.4" y="31.1">C1002</text>
<text x="238" y="31.1">C1003</text>
<text x="245.3" y="34.2">1uF</text>
<text x="245.6" y="31.1">C1004</text>
<text x="64" y="40">C1013</text>
<text x="108.5" y="40">C1014</text>
<text x="116.1" y="40">C1015</text>
<text x="122.4" y="40">C1016</text>
<text x="128.8" y="40">C1017</text>
<text x="136.4" y="39.7">C1018</text>
<text x="115.8" y="43">1uF</text>
<text x="122.2" y="43">1uF</text>
<text x="128.6" y="43">10uF</text>
<text x="22.1" y="76.8">C1019</text>
<text x="37.4" y="76.8">C1020</text>
<text x="119.9" y="87">C1025</text>
<text x="37.6" y="136.5">C1034</text>
<text x="50.3" y="136.5">C1036</text>
<text x="63" y="136.5">C1038</text>
</g>
<text font-size="1.8" fill="#028f99" x="83.3" y="36.8">8 PS-SW_</text>
<g font-size="1.8" fill="#345372">
<text x="58.5" y="74.5">STRIP-PWR</text>
<text x="73.9" y="74.5">STRIP-PWR</text>
<text x="109.8" y="80.9">VDDA-PG</text>
</g>
<g font-size="1.4" fill="#128875">
<text x="22.2" y="83.3">INA4181 A2</text>
<text x="37.4" y="83.3">INA4181 A2</text>
</g>
<text font-size="1.4" fill="#2d4364" x="85.1" y="111.7">VREF+</text>
<text font-size="1.2" fill="#8c5a0a" x="90.5" y="133.3">100</text>
<g font-size=".9" fill="#8c5a0a">
<text x="113.3" y="87.6">2</text>
<text x="115.3" y="85.9" transform="rotate(-90 115.3 85.9)">1</text>
<text x="115.3" y="90.3" transform="rotate(-90 115.3 90.3)">3</text>
</g>
<text font-size=".7" fill="#725600" x="72.9" y="78.6">File: LED_Power_Control.kicad_sch</text>
</svg>
